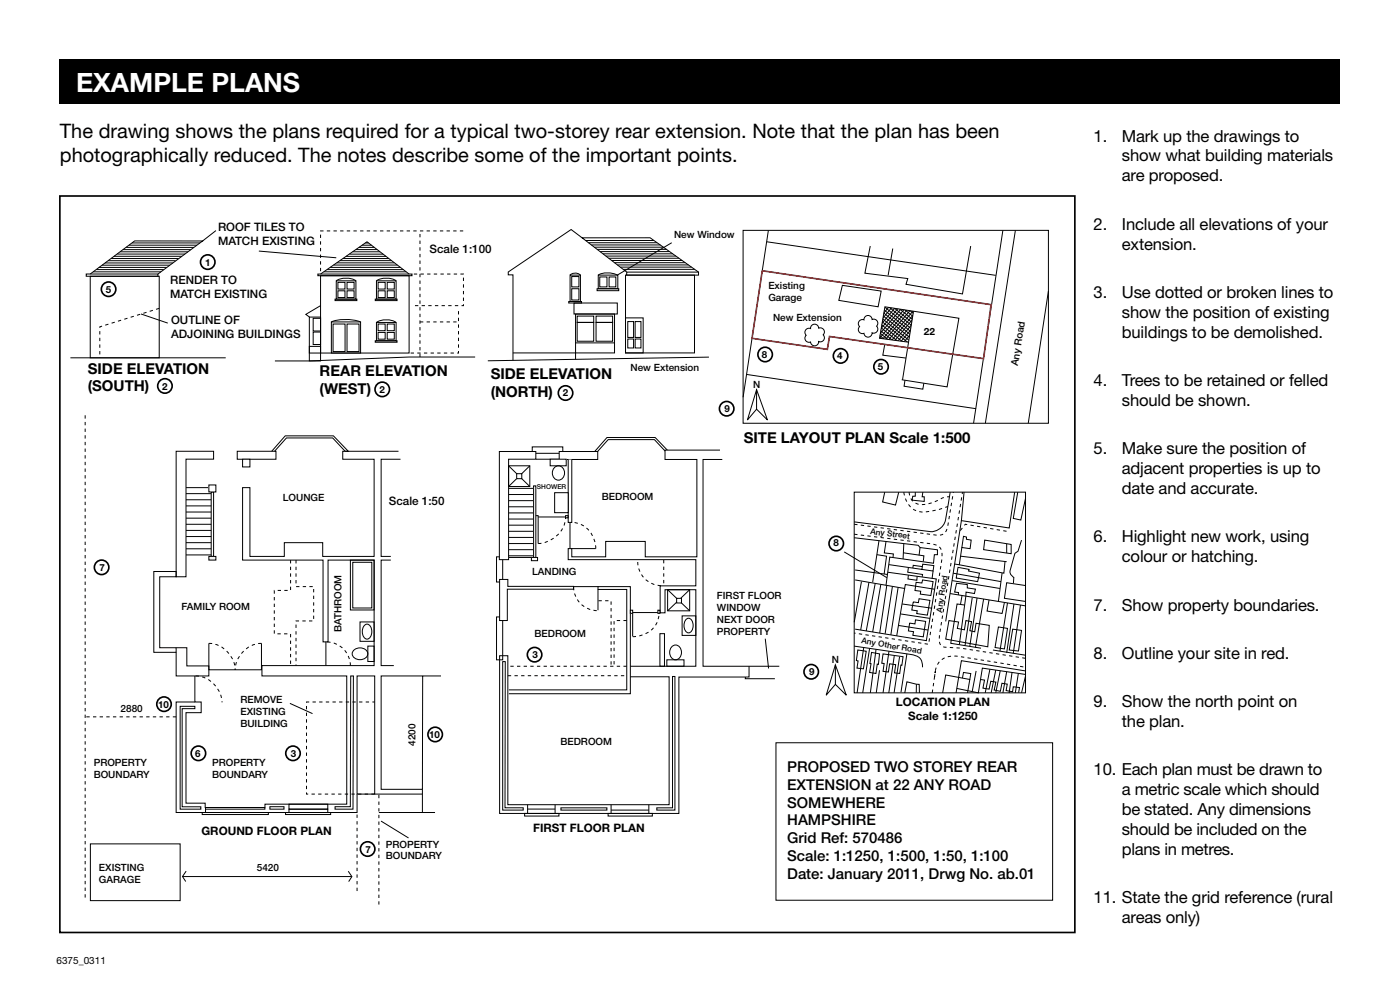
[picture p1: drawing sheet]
<svg xmlns="http://www.w3.org/2000/svg" width="297mm" height="210mm" viewBox="0 0 297 210" stroke-linecap="round" stroke-linejoin="round" font-family="sans-serif">
<path d="M12.7 12.7h271.6v9.3h-271.6z" fill="#000"/>
<g fill="none" stroke="#000" stroke-width=".21">
<path d="M37.4 95.7h7.9v1.7h-5.8v24.9h-2.1zM39.5 103.4h4.8M39.5 104.7h5.3M39.5 106h5.3M39.5 107.3h5.3M39.5 108.6h5.3M39.5 109.9h5.3M39.5 111.2h5.3M39.5 112.5h5.3M39.5 113.8h5.3M39.5 115.1h5.3M39.5 116.4h5.3"/>
<path d="M39.5 117.7h5.3M44.8 104.4h.5v13.6h-.5zM32.6 121.2h4.8v1.1h-3.5v15.1h3.5v1h-4.8zM37.4 137.4h2.2v3.9h4.7v2.1h-6.9v-5"/>
</g>
<path d="M44.3 118h1.5v.8h-1.5z" fill="#f1f1f2"/>
<path d="M44.3 118h1.5v.8h-1.5z" fill="none" stroke="#000" stroke-width=".21"/>
<path d="M44.3 102.9h1.5v1.5h-1.5z" fill="#fff"/>
<path d="M44.3 102.9h1.5v1.5h-1.5z" fill="none" stroke="#000" stroke-width=".21"/>
<path d="M50.3 95.7h8.2v1.7h-8.2z" fill="#fff"/>
<path d="M50.3 95.7h8.2v1.7h-8.2z" fill="none" stroke="#000" stroke-width=".21"/>
<path d="M51.5 97.4h1.5v1.6h-1.5z" fill="#fff"/>
<g fill="none" stroke="#000" stroke-width=".21">
<path d="M51.5 97.4h1.5v1.6h-1.5zM57.6 95.7l2.9-3.2h10.2l3.2 3.2h-.7l-2.6-2.8h-9.8l-2.6 2.8M84.5 95.7h-11.8v1.7h6.7v20.6h-10.9v-2.9h-8.2v2.9h-7.3v-14.6h-1.5v15.4h17v17.4h1.1v-17.4h9.8v22.4h-23.8v2.2h18v27.2h-17.4v.7h-12.7v-.9h-4v-19.2h3.2v-2.3h-1.4v-5.5M85 97.4h-4.1v20.6h2M112.9 94.8h6.5v1.4h-6.5zM125.9 96.1l2.9-3.3h10.2l3.1 3.3h-.6l-2.7-2.8h-9.8l-2.5 2.8M74.3 118.8h5.1v10.6h-5.1zM74.8 119.3h4.1v9.7h-4.1zM82.9 118.8h-2v22.4h2.6M105.3 118.1h1.3v5.4h-1.3zM44.3 136.5v5.6h11.2v-5.6M69.1 136.1v5.1"/>
<path d="M75 137.9a1.79 1.79 0 0 1 3 .8 1.73 1.73 0 0 1-1.6 1.2 1.73 1.73 0 0 1-1.7-1.2zM76.4 131.9h3v4.1h-3zM77.3 132.7a.92 .92 0 0 1 1-.2 .92 .92 0 0 1 .5 1 1.61 1.61 0 0 1-.9 2.1 1.84 1.84 0 0 1-.6-2.9zM78 137h1.4v3.3h-1.4zM38.2 149.8h3.1v.5h-2.7v20.8h4v.5h-4.4zM41.3 148.9h-3.9v23.5h6.2v-1.1M74.4 143.4h.6l-.1 28.2h-3.8v-.5h3.2zM75.7 143.4h3.8v25h-3.8zM89.7 143.4l-.1 24h-8.7v-24h12.7M19.2 179h19v12h-19zM42.9 172.4h14v.4h-14zM43.6 172.4h17.7"/>
<path d="M56.2 171.3v.3h-12.6M57.3 171.1h3v.5h-3zM60.6 172.4h9.5v.4h-9.5zM61.3 170.6h8.2v1h-8.2zM61.3 171.6h8.2v.8h-8.2zM75.7 168.4v4h-6.2M79.5 168.4h10.1M80.4 172.4h11.9M89.6 167.4v5M38.8 185.9h35.8M39.5 184.8l-.8 1.1 .7 1.1M73.9 184.8l.8 1.1-.7 1.1"/>
</g>
<path d="M18.1 88.1v102.9M61.6 118.8v6.4h-3.4v9.2h3.4v6.8M62.8 118.8v5.6h3.7v7.3h-3.7v9.5M44.3 136.5a5.9 5.9 0 0 1 5.6 5.6M55.5 136.5a5.9 5.9 0 0 0-5.6 5.6M37.4 152.1h-19.3M41.5 143.4a5.9 5.9 0 0 1 5.6 5.6M74.3 141.2a5.1 5.1 0 0 0-5.2-5M75.7 172.8v16.9M79.5 168.4h-14.5v-19.5h14.5M80.4 168.6v23.3" fill="none" stroke="#000" stroke-width=".21" stroke-dasharray=".7 .7 .7 .7 .7 .7" stroke-linecap="butt"/>
<path d="M105.9 95.8h7.8v1.6h-5.8v21.3h-2z" fill="#fff"/>
<path d="M105.9 95.8h7.8v1.6h-5.8v21.3h-2z" fill="none" stroke="#000" stroke-width=".21"/>
<path d="M118.6 95.8h8.2v1.7h-8.2z" fill="#fff"/>
<path d="M118.6 95.8h8.2v1.7h-8.2z" fill="none" stroke="#000" stroke-width=".21"/>
<path d="M113.7 97.4h4.9z" fill="#fff"/>
<path d="M113.7 97.4h4.9" fill="none" stroke="#000" stroke-width=".21"/>
<g fill="#fff" stroke="#000" stroke-width=".21">
<path d="M120.5 97.5h.8v13.3h-.8z"/>
<path d="M141.1 95.5v2h6.7v20.6h-10.9v-3.3h-8.4v3.3h-7.2v-1.7h-.8v2.3h27.1v5.6h-7.6v5.7h1.1v-4.9h6.5v16.2h-13.9l19-45.8z"/>
</g>
<path d="M153.2 97.5h-4.1v43.8h16.2M105.3 130.9h1.3v9.1h-1.3z" fill="none" stroke="#000" stroke-width=".21"/>
<path d="M106 122.9h1.7v1.5h14v.6h-14.1v6.6h-1.6z" fill="#fff"/>
<g fill="none" stroke="#000" stroke-width=".21">
<path d="M106 122.9h1.7v1.5h14v.6h-14.1v6.6h-1.6zM140 134.4h1v6.9h-1zM141.5 140h3.6v1.3h-3.6zM141.6 125.1h4.7v4.5h-4.7zM141.6 125.1l4.7 4.5M142.6 137.1a1.25 1.25 0 0 1 1.4-.1 1.25 1.25 0 0 1 .6 1.4 1.29 1.29 0 0 1-1.3 1.6 1.29 1.29 0 0 1-1.2-1.6v-.5zM144.7 130.6h2.9v4.2h-2.9zM145.5 131.4a.88 .88 0 0 1 1-.1 .88 .88 0 0 1 .5 .9 1.58 1.58 0 0 1-.9 2 1.81 1.81 0 0 1-.6-2.8zM146.1 125.1h.2l-4.7 4.5M162.3 135.5l.7 6.3M106.6 140.3h.6l-.1 31h3.9v.5h-4.4zM108 146.3h25v-21.3h-6.1v-.6h6.8v22.8h-25.7"/>
<path d="M142.7 143.5h.5v28.3h-3.9v-.4h3.4zM158.1 143.6v.4h6.3M158.9 141.3v2.3h-14.9v28.9h-38v-33.4h1.7v31.6h34.3v-27.1h-8.3M111.9 170.7v1.8M111.9 171.6h5.9M117.8 170.7v1.8M119 171.4h9.8v.4h-9.8zM129.6 170.7v1.8M129.6 171.8h8M137.6 170.7v1.8"/>
</g>
<path d="M143.5 126.9h1.1v1h-1.1z" fill="#fff"/>
<path d="M143.5 126.9h1.1v1h-1.1z" fill="none" stroke="#000" stroke-width=".21"/>
<path d="M133.7 129.4h.5v.7h-.5z" fill="#fff"/>
<path d="M133.7 129.4h.5v.7h-.5z" fill="none" stroke="#000" stroke-width=".21"/>
<path d="M139.6 129.4h.4v.7h-.4z" fill="#fff"/>
<path d="M139.6 129.4h.4v.7h-.4z" fill="none" stroke="#000" stroke-width=".21"/>
<path d="M134.2 129.9h5.4z" fill="#fff"/>
<path d="M134.2 129.9h5.4" fill="none" stroke="#000" stroke-width=".21"/>
<path d="M134.2 130.1v4.9z" fill="#fff"/>
<path d="M107.9 98.8h4.5v4.4h-4.5zM107.9 98.8l4.5 4.4M112.4 98.8l-4.5 4.4M121.7 124.4h5.2M126.9 125v4.4M134.2 130.1v4.9M111.3 172.5h7.3v.6h-7.3zM129 172.5h9.4v.6h-9.4z" fill="none" stroke="#000" stroke-width=".21"/>
<path d="M127 127.4h2.6v13.8M133 131.6h-2.7v9.6M107.7 143.3h25.3M133 141.3h-25.3" fill="none" stroke="#000" stroke-width=".21" stroke-dasharray=".7 .7 .7 .7 .7 .7" stroke-linecap="butt"/>
<path d="M109.6 100.5h1.1v1h-1.1z" fill="#fff"/>
<path d="M109.6 100.5h1.1v1h-1.1z" fill="none" stroke="#000" stroke-width=".21"/>
<path d="M116.7 97.4h3.4v1.4h-3.4z" fill="#fff"/>
<path d="M116.7 97.4h3.4v1.4h-3.4z" fill="none" stroke="#000" stroke-width=".21"/>
<path d="M117.7 104.5h2.8v4.2h-2.8z" fill="#fff"/>
<g fill="none" stroke="#000" stroke-width=".21">
<path d="M117.7 99.1a1.36 1.36 0 0 1 1.7 .1 1.36 1.36 0 0 1 .3 1.6 1.29 1.29 0 0 1-1.5 1 1.29 1.29 0 0 1-1-1.5v-.5zM107.9 103.6h5.3M107.9 104.9h5.3M107.9 106.2h5.3M107.9 107.5h5.3M107.9 108.8h5.3M107.9 110.1h5.3M107.9 111.4h5.3M107.9 112.7h5.3M107.9 114h5.3M107.9 115.3h5.3M107.9 116.6h5.3"/>
<path d="M107.9 117.9h5.3M117.7 104.5h2.8v4.2h-2.8z"/>
</g>
<path d="M135.3 119.2a5.1 5.1 0 0 0 5.2 5M140.8 118.8v5.5M121.7 124.5a5.1 5.1 0 0 0 5.2 5M134.2 135.1a5.2 5.2 0 0 0 5.6-4.9" fill="none" stroke="#000" stroke-width=".21" stroke-dasharray=".7 .7 .7 .7 .7 .7" stroke-linecap="butt"/>
<path d="M113.2 103.1h.5v15.1h-.5z" fill="#fff"/>
<path d="M113.2 103.1h.5v15.1h-.5z" fill="none" stroke="#000" stroke-width=".21"/>
<path d="M112.7 118.2h1.3v.7h-1.3z" fill="#fff"/>
<path d="M112.7 118.2h1.3v.7h-1.3z" fill="none" stroke="#000" stroke-width=".21"/>
<path d="M107.9 118.2h4.8z" fill="#fff"/>
<g fill="none" stroke="#000" stroke-width=".21">
<path d="M18.3 58.1h15.2v.5h-15.2zM19.1 58.6h14.7v17.3h-14.7zM19.1 58.1l9.5-7h14.4l-9.5 7M19.8 57.7h14.3M20.4 57.2h14.3M21 56.7h14.4M21.7 56.2h14.4M22.3 55.8h14.4M22.9 55.3h14.3M23.6 54.8h14.3M24.2 54.4h14.4M24.9 53.9h14.4"/>
<path d="M25.5 53.4h14.4M26.1 53h14.4M26.8 52.5h14.4M27.4 52h14.4M28 51.5h14.4M45.8 48.9l-2.9 2.3M54.9 53.3l16.4 1.4M67.4 58.1h20v.4h-20zM68 58.5h18.8v16.4h-18.8zM68 58.1l9.9-6.8 8.9 6.8M68.7 57.7h17.5M69.4 57.2h16.2"/>
<path d="M70 56.7h14.9M70.8 56.2h13.5M71.3 59.6a4.1 4.1 0 0 1 4.2 0M71.3 59.6h4.2v3.9h-4.2zM71.4 55.8h12.2M71.7 59.9h1.5v1.4h-1.5zM72.1 55.3h11M72.7 54.8h9.8M73.4 54.4h8.5M73.6 59.9h1.5v1.4h-1.5zM74.1 53.9h7.2M74.8 53.4h5.8"/>
<path d="M75.5 52.9h4.5M76.1 52.5h3.3M76.8 52h2M77.5 51.5h.7M79.9 59.6a4.1 4.1 0 0 1 4.1 0M79.9 59.6h4.1v3.9h-4.1zM80.2 59.9h1.5v1.4h-1.5zM82.1 59.9h1.5v1.4h-1.5zM120.9 58.4a1.61 1.61 0 0 1 2.2 0M120.9 58.4h2.2v5.6h-2.2zM121.3 58.7h1.5v2.2h-1.5zM123.5 50.4l-2.3-1.7-13.4 9v.6h1v18.1"/>
<path d="M124.2 51h14.5M124.8 51.5h14.6M125.5 52h14.6M126.1 52.4h14.6M126.7 52.9h14.7M126.9 58.4h4.2v2.8h-4.2zM127.2 58.7h1.6v2.2h-1.6zM127.3 53.4h14.7M127.9 53.8h14.8M128.5 54.3h14.9M129.1 54.8h14.9M129.2 58.7h1.4v2.2h-1.4z"/>
<path d="M129.8 55.3h14.9M130.4 55.7h15M131 56.2h15.1M131.6 56.7h15.1M132.2 57.1h15.2M132.7 58.4h14.6v16.5h-14.6zM133 57.7h15.2v.7h-15.3zM133 57.7l-9.5-7.3h14.4l10.3 7.3M142.5 51.5l-11.5 6.9a4.5 4.5 0 0 0-4.1 0M157.6 48.9h64.8v40.9h-64.8zM161.7 57.4l48.6 7.2M162.6 51.3l48.6 7.1"/>
<path d="M163 48.9l-5.4 35.4M184.6 52.2l-1.1 5.8 9.1 1.1-.4 1.2 12 2.1 1.7-10.2M189.4 52.7l-1 5.7M212.8 48.9l-6.3 40.9M215.4 48.9l-6.4 40.9M14.9 75.9h33M29.9 66.6l5.7 1.9M65.6 67.3h2.4v9.3h-2.4zM65.6 73.5h2.4v1.4h-2.4zM66.4 67.5h1.6v2.7h-1.6zM66.4 70.4h1.6v2.7h-1.6zM68 64.8l-3.1 1.9 .8 .6"/>
<path d="M70.3 68.3h6.2v6.6h-6.2zM70.3 68.3a9.5 9.5 0 0 1 6.2 0M70.7 68.7h2.5v5.9h-2.5zM71.1 63.5h4.6v.3h-4.6zM71.7 61.7h1.5v1.4h-1.5zM73.6 68.7h2.6v5.9h-2.6zM73.6 61.7h1.5v1.4h-1.5zM79.6 63.5h4.6v.3h-4.6zM79.6 72.3h4.6v.3h-4.6zM79.9 68.4a4.1 4.1 0 0 1 4.1 0M79.9 68.4h4.1v3.9h-4.1zM80.2 61.7h1.5v1.4h-1.5z"/>
<path d="M80.2 68.7h1.5v1.4h-1.5zM80.2 70.5h1.5v1.4h-1.5zM82.1 61.7h1.5v1.4h-1.5zM82.1 68.7h1.5v1.4h-1.5zM82.1 70.5h1.5v1.4h-1.5zM100.8 75.7h-14l-21.2 .9h-7.3M108.8 74.9h13.3v1.3M120.7 64h2.7v.3h-2.7zM121.3 61.2h1.5v2.4h-1.5zM121.8 64.3h9.2v2.3h-9.2zM122.1 66.6h8.3v8.3h-8.3zM122.1 72.7h8.3"/>
<path d="M122.4 67h3.6v1.4h-3.6zM122.4 68.4h3.6v4h-3.6zM126.4 67h3.6v1.4h-3.6zM126.4 68.4h3.6v4h-3.6zM126.7 61.2h4.6v.5h-4.6zM132.7 67.4h3.7v7.5h-3.7zM133.2 68.2h1.2v3.4h-1.2zM133.2 71.9h1.2v1.9h-1.2zM134.7 68.2h1.3v3.4h-1.3zM134.7 71.9h1.3v1.9h-1.3zM150.4 75.8l-46.9 .7M158.4 79.4l48.7 7.3"/>
<path d="M159.5 71.8l16 2.3 .5-2.7 32.7 4.7M171 69.9l.6-.3 .4 .1a.86 .86 0 0 1 .8-.9 .86 .86 0 0 1 .9 .8 .86 .86 0 0 1 1 .3 .86 .86 0 0 1-.1 1.1 .86 .86 0 0 1 .1 1.1 .86 .86 0 0 1-1 .3 .86 .86 0 0 1-.8 1 .86 .86 0 0 1-.9-.9 .86 .86 0 0 1-1.1-.3 .86 .86 0 0 1 .1-1.1l-.1-.2a.86 .86 0 0 1 .1-1zM178.7 60.5l8.2 1.2-.6 3.4-8.4-1.4zM182.3 68l.6-.2 .4 .1a.86 .86 0 0 1 .8-1 .86 .86 0 0 1 .9 .9 .86 .86 0 0 1 1.1 .3 .86 .86 0 0 1-.1 1.1 .86 .86 0 0 1 .1 1.1 .86 .86 0 0 1-1.1 .3 .86 .86 0 0 1-.8 .9 .86 .86 0 0 1-.9-.8 .86 .86 0 0 1-1.1-.3 .86 .86 0 0 1 .2-1.1l-.2-.2a.86 .86 0 0 1 .1-1.1zM186.5 68.4l2.9-3.4 4.4 3.7M186.5 67l6.3 5.2M186.5 67.7l6 4.9M186.5 68.5l5.1 4.1M186.5 69.2l4.3 3.4M186.5 69.9l3.4 2.7M186.5 70.5l2.6 2.1M186.5 71.1l1.9 1.5"/>
<path d="M186.7 66.5l6.5 5.2M187 66l6.5 5.3M187.4 65.6l6.4 5.2M187.7 73.1l-.4 2.2 4.9 .7M187.7 65.2l6.1 5M188.5 65l5.3 4.4M188.7 65l-2.2 2.6M190.1 65l-3.6 4.3M190.2 65l3.6 3M190.8 65l-4.3 5.2M191.1 65l2.7 2.2M191.6 65l-5.1 6"/>
<path d="M192 65l1.8 1.5M192.3 65l-5.8 6.8M192.7 72.6l-6.1-.8 1.1-6.7 15.7 2.4-2.5 14.6-9.6-1.5M192.9 65.2l-5.8 7M193.3 65.6l-5.9 6.9M193.8 65.9l-5.8 6.7M193.8 66l-2.3 14.6M193.8 66.7l-5 5.9M193.8 67.5l-4.3 5.1M193.8 68.4l-3.6 4.2M193.8 69.2l-2.8 3.4M193.8 70.1l-2.1 2.5"/>
<path d="M222.4 61.7l-4.3 28.1M160.5 82.7l2.3 6.4-2.3-2.3-1.9 2.3zM160.5 82.7v4.1M192 80.7l-.2 1.2 4 .7 .2-1.3M107.9 118.2h4.8M113.7 109.4h.5v5.9M114.2 109.7h5.8M120 109.4h.5v.4h-.5zM120.9 110.8v5.6M121.3 116.4h5.1M179.1 117.1l9 5.4M181.2 114.1l13.6 1.6 .4 .4 3.7 .5v1.1h-.7l-.2 1.8-9.2-1.3-.8 6"/>
<path d="M181.2 104.4h36.4v42.6h-36.4zM186 117.7l2.1 .3-.5 3.8M186.5 114.7l-1.4 8.8M187.7 104.4l-.5 2.1 2.8 .6 .7-2.7M188 114.9l-.4 2.4 1.9 .2-.1 .8M188.6 119.8l9.3 1.3 .2-1.1-2.3-.3-.2 1.1M191.6 117.3l4.4 .6-.1 1.2M191.7 115.3l-.1 3.3M194.2 104.4v.9h-.6l-.1 .8 2.6 .3v-1h-.5l.2-1M195.2 116.1l-.2 1.7M201.6 104.4l-.7 4.1a5.1 5.1 0 0 1-1.4 3.6 3.1 3.1 0 0 1-2 .7l-16.3-2.1M203.8 118l9.8 1.1"/>
<path d="M204 110.4l-3.4 21.4M204.1 116.1l1.7 .3 .2-1.8-1-.2v-.5l-.6-.1-.9 6-1-.2M204.5 104.4l-.5 6 10.1 1.6 1.2-7.6M208.9 114.6l5.6 .9v2l-5.8-.9zM213.2 119.1l-.2 2.5-9.5-1.8M213.6 115.3v2M215.9 104.4l-.9 5.6 1.6 .3 1-4.6M216.7 114.6l-.7 2.3-.7 .5-1 3.6a1.37 1.37 0 0 0 .8 1.5l-.1 1.2M181.2 137.1l11.7 1.7a2.8 2.8 0 0 1 2.6 1.5l.2 1.2M181.4 123l10.5 1.8-1.7 10.1M181.4 120.9l6.9 1M182 137.9l1.8 .2-.6 3.8-1.4-.2 .2-1.5-.3-.1z"/>
<path d="M182.8 123.4l-1.6 8.6M183.2 137.4l-1.4 9.6M184.3 123.5l-1.7 10.1M184.5 137.5l-1.5 9.5M184.9 138.4l1.7 .3-.3 2.2h-.2l-.3 2-1.3-.3 .3-1.8-.3-.1zM185.7 123.8l-1.9 10M185.8 137.7l-1.2 9.3M186.9 124l-1.8 10.1M187.3 138.7l4.3 .6-.3 1.8h-.2l-.2 1.8-1.1-.2 .2-1.7-1.3-.2-.2 1.8-1.2-.2 .3-1.7h-.5zM188.1 124.2l-1.5 10.1M188.3 121.4l10.3 1.4-2.1 13.1-15.1-2.4M188.6 138.1l-1.3 8.9"/>
<path d="M189.3 124.4l-1.5 10M189.7 139.2l-1.2 7.8M190.5 124.6l-1.5 10.1M190.6 132.7l6.3 .9M190.8 139.3l-1.1 7.6M191.1 130.2l6.2 1M191.4 128.1l6.3 .9M191.9 124.8l.2-.8 6.2 1M192.4 138.7l-1.3 8.1M192.7 122l-.1 .8 1.9 .3 .1-.9M192.7 120.4l-.1 1 3.1 .5-.1 .5M192.9 132.2l1.2 .1 .1-.8 2.2 .3-.5 3.3-2.3-.3 .2-.8-1.1-.2 .3-1.6"/>
<path d="M193.7 127.7l1.1 .1 .2-.8 2.3 .4-.6 3.1-2.2-.4 .1-.5-1.2-.2 .3-1.7M194.3 123.5l1.3 .2 .1-.7 2.2 .4-.4 2.9-2.3-.3 .1-.6-1.2-.1zM195.7 120.2l-2-.3-.1 .6M197.9 121.1l-.2 1.6M201.3 131.6l2.1 .3-.3 1.4 1.5 .3 .3-2 1.2 .3-.4 1.9 1.1 .2 .3-1.8 2.8 .5-.3 4.5-9-1.6zM201.5 125.9l16.1 2.6M202 123.2l10.1 1.6M202.2 121.6l10.1 1.8M202.8 122.6l4.6 .8 .4-1.8-2.3-.5 .1-.3-2.4-.5-.4 2.4M203.3 126.2v-.5l-.8-.1 .4-1.9 2.3 .3v.7l1.7 .3-.2 .9-1.8-.3-1.4 11.2M204.1 126.3l-.3 1.8M204.6 128.3l-1.6-.2-1.3 8.4 6.4 1"/>
<path d="M206.2 126.8l-1.5 10.1M207.3 126.8l-1.6 10.3M208.7 127.1l-1.8 10.3M209.8 127.3l-.4 2.3 3.2 .5 .5-2.3M210.6 137.9l7 1.1M211.8 133l1.9 .3-.6 4.3-2-.2zM212.6 121.5l-.8 6.1M213.7 127.9l-1.6 10.2M214.8 133.5l1.9 .2-.6 4.4-2-.2zM215.1 128.1l-1.5 10.4M216.5 128.3l-1.5 10.3M217.6 124.2l-4-.6-.5 3.3 4.5 .7"/>
<path d="M61.5 149.2l4.8 2.2M164.6 157.6h58.7v33.4h-58.7zM177.2 141l2.3 6.5-2.3-2.3-1.9 2.3zM177.2 141v4.2M186.6 142.2l-.7 4.8M194.4 145.1v1.9M195.1 147l-.1-1.8-2.6-.6-.5 2.4M204.2 143.8l.2-1.2 1.5 .3-.2 1.2M205.2 147l.5-2.9-5.1-.9-.6 3.8M207.1 142.3l-.9 4.4M208 144.1l.9 .2-.4 1.7 1.3 .2 .4-1.7 1.1 .2-.4 1.7 1.3 .2 .4-1.7 1.1 .2-.3 1.4 1.4 .2 .2-1 1.3 .1-.2 1.1M210 142l-1 5"/>
<path d="M211.2 142.1l-.9 4.9M212.2 142.3l-1 4.7M213.6 142.5l-.8 4.5M214.7 142.6l-.6 4.4M216 142.8l-.6 4.2M217.6 143.1l-9.2-1.4-.8 5.3-4.6-1M217.6 143.4l-.9 3.6M217.6 142.3l-13.6-2.2-1.2 6.9M80.8 174.2l5.9 3.5"/>
</g>
<g fill="none" stroke="#000" stroke-width=".21" stroke-dasharray=".7 .7 .7 .7 .7 .7" stroke-linecap="butt">
<path d="M68 57.5v-8.5h30.3M87.8 58.1h10.5v6.7h-10.9M33.8 65.4l-12.6 3.9v6.6M87.1 74.9h10.2v-9.5M89.1 75.7v-26.3M89.1 68.3h8.2M114.2 115.3a6.1 6.1 0 0 0 5.8-5.6M126.4 116.4a5.4 5.4 0 0 0-5.1-5.6M181.2 111.2l17.3 2.3a1.91 1.91 0 0 0 2.5-1.6l1.3-7.5M181.2 113.3l16 2a2.32 2.32 0 0 1 2.7 2.7l-2.9 18.7-15.8-2.4M191.7 104.4a4.4 4.4 0 0 0 5.9 4l1.9-.4 1.6-.6M192.9 104.4a2.65 2.65 0 0 0 3 2.6l2-.4 2.4-1.1 1.1-.1"/>
<path d="M203.7 112.5l1.1-1.3 9.3 1.6M217.6 139.6l-13.9-2.1-2-.1a3.5 3.5 0 0 1-2.1-.5 4.5 4.5 0 0 1-.1-3.3l4.7-29.2M197.8 147l.6-4.6-.1 1a3.9 3.9 0 0 1 3.4-4.2 76.8 76.8 0 0 1 11.3 1.6l4.6 .7"/>
</g>
<path d="M161.7 57.4l48.6 7.2-1.6 11.5-32.7-4.7-.5 2.7-16-2.3z" fill="none" stroke="#ed1d24" stroke-width=".35"/>
<g fill="none" stroke="#000" stroke-width=".35">
<path d="M12.7 41.6h215.3v156.2h-215.3z"/>
<circle cx="44.1" cy="55.6" r="1.54"/>
<circle cx="23" cy="61.3" r="1.54"/>
<circle cx="162.3" cy="75.2" r="1.54"/>
<circle cx="178.3" cy="75.5" r="1.54"/>
<circle cx="186.9" cy="77.8" r="1.54"/>
<circle cx="35" cy="81.9" r="1.54"/>
<circle cx="81.1" cy="82.6" r="1.54"/>
<circle cx="120" cy="83.4" r="1.54"/>
<circle cx="154.2" cy="86.7" r="1.54"/>
<circle cx="177.4" cy="115.3" r="1.54"/>
<circle cx="21.6" cy="120.3" r="1.54"/>
<circle cx="113.4" cy="138.9" r="1.54"/>
<circle cx="34.8" cy="149.4" r="1.54"/>
<circle cx="42.1" cy="159.8" r="1.54"/>
<circle cx="62.2" cy="159.8" r="1.54"/>
<circle cx="92.3" cy="155.8" r="1.54"/>
<circle cx="172.1" cy="142.5" r="1.54"/>
<circle cx="78" cy="180.1" r="1.54"/>
</g>
<text font-size="5.6" fill="#fff" x="16.1" y="19.6">EXAMPLE PLANS</text>
<g font-size="4.2">
<text x="12.7" y="29.3">The drawing shows the plans required for a typical two-storey rear extension. Note that the plan has been</text>
<text x="12.7" y="34.4">photographically reduced. The notes describe some of the important points.</text>
</g>
<g font-size="3.5">
<text x="232" y="30">1.</text>
<text x="238" y="30">Mark up the drawings to</text>
<text x="238" y="34.3">show what building materials</text>
<text x="238" y="38.5">are proposed.</text>
<text x="232" y="48.7">2.</text>
<text x="238" y="48.7">Include all elevations of your</text>
<text x="238" y="53">extension.</text>
<text x="232" y="63.2">3.</text>
<text x="238" y="63.2">Use dotted or broken lines to</text>
<text x="238" y="67.4">show the position of existing</text>
<text x="238" y="71.7">buildings to be demolished.</text>
<text x="232" y="81.9">4.</text>
<text x="238" y="81.9">Trees to be retained or felled</text>
<text x="238" y="86.1">should be shown.</text>
<text x="232" y="96.4">5.</text>
<text x="238" y="96.4">Make sure the position of</text>
<text x="238" y="100.6">adjacent properties is up to</text>
<text x="238" y="104.8">date and accurate.</text>
<text x="232" y="115.1">6.</text>
<text x="238" y="115.1">Highlight new work, using</text>
<text x="238" y="119.3">colour or hatching.</text>
<text x="232" y="129.5">7.</text>
<text x="238" y="129.5">Show property boundaries.</text>
<text x="232" y="139.8">8.</text>
<text x="238" y="139.8">Outline your site in red.</text>
<text x="232" y="150">9.</text>
<text x="238" y="150">Show the north point on</text>
<text x="238" y="154.2">the plan.</text>
<text x="232" y="164.5">10. Each plan must be drawn to</text>
<text x="238" y="168.7">a metric scale which should</text>
<text x="238" y="172.9">be stated. Any dimensions</text>
<text x="238" y="177.2">should be included on the</text>
<text x="238" y="181.4">plans in metres.</text>
<text x="232" y="191.6">11. State the grid reference (rural</text>
<text x="238" y="195.9">areas only)</text>
</g>
<g font-size="3.2">
<text x="18.6" y="79.2">SIDE ELEVATION</text>
<text x="18.6" y="83">(SOUTH)</text>
<text x="67.8" y="79.9">REAR ELEVATION</text>
<text x="67.8" y="83.7">(WEST)</text>
<text x="104.1" y="80.5">SIDE ELEVATION</text>
<text x="104.1" y="84.3">(NORTH)</text>
<text x="157.8" y="94">SITE LAYOUT PLAN Scale 1:500</text>
<text x="167" y="163.7">PROPOSED TWO STOREY REAR</text>
<text x="167" y="167.5">EXTENSION at 22 ANY ROAD</text>
<text x="167" y="171.3">SOMEWHERE</text>
<text x="167" y="175.1">HAMPSHIRE</text>
<text x="167" y="178.9">Grid Ref: 570486</text>
<text x="167" y="182.7">Scale: 1:1250, 1:500, 1:50, 1:100</text>
<text x="167" y="186.5">Date: January 2011, Drwg No. ab.01</text>
</g>
<g font-size="2.5">
<text x="46.3" y="48.9">ROOF TILES TO</text>
<text x="46.3" y="51.9">MATCH EXISTING</text>
<text x="91.1" y="53.7">Scale 1:100</text>
<text x="36.1" y="60.3">RENDER TO</text>
<text x="36.1" y="63.3">MATCH EXISTING</text>
<text x="36.3" y="68.8">OUTLINE OF</text>
<text x="36.3" y="71.8">ADJOINING BUILDINGS</text>
<text x="82.5" y="107.2">Scale 1:50</text>
<text x="190" y="149.7">LOCATION PLAN</text>
<text x="192.7" y="152.7">Scale 1:1250</text>
<text x="42.7" y="177">GROUND FLOOR PLAN</text>
<text x="113.1" y="176.5">FIRST FLOOR PLAN</text>
</g>
<g font-size="2.1">
<text x="143" y="50.5">New Window</text>
<text x="43.5" y="56.4">1</text>
<text x="22.5" y="62.2">5</text>
<text x="163" y="61.4">Existing</text>
<text x="163" y="63.9">Garage</text>
<text x="164" y="68.1">New Extension</text>
<text x="196" y="71.1">22</text>
<text x="161.6" y="76">8</text>
<text x="177.6" y="76.3">4</text>
<text x="216" y="77.7" transform="rotate(-81 216 77.7)">Any Road</text>
<text x="34.4" y="82.6">2</text>
<text x="80.5" y="83.4">2</text>
<text x="119.4" y="84">2</text>
<text x="133.8" y="78.6">New Extension</text>
<text x="159.7" y="82.3">N</text>
<text x="186.2" y="78.6">5</text>
<text x="153.7" y="87.5">9</text>
<text x="60" y="106.2">LOUNGE</text>
<text x="127.7" y="106">BEDROOM</text>
<text x="176.8" y="115.9">8</text>
<text x="21.1" y="121.1">7</text>
<text x="112.9" y="122">LANDING</text>
<text x="38.5" y="129.4">FAMILY ROOM</text>
<text x="152.1" y="127.1">FIRST FLOOR</text>
<text x="152.1" y="129.7">WINDOW</text>
<text x="72.4" y="134" transform="rotate(-90 72.4 134)">BATHROOM</text>
<text x="113.4" y="135.1">BEDROOM</text>
<text x="152.1" y="132.2">NEXT DOOR</text>
<text x="152.1" y="134.8">PROPERTY</text>
<text x="113" y="139.6">3</text>
<text x="171.7" y="143.3">9</text>
<text x="176.5" y="140.6">N</text>
<text x="51" y="149.1">REMOVE</text>
<text x="25.6" y="151">2880</text>
<text x="33.5" y="150.1">10</text>
<text x="51" y="151.7">EXISTING</text>
<text x="51" y="154.2">BUILDING</text>
<text x="41.4" y="160.6">6</text>
<text x="61.7" y="160.6">3</text>
<text x="88.1" y="158.3" transform="rotate(-90 88.1 158.3)">4200</text>
<text x="91.1" y="156.6">10</text>
<text x="118.9" y="158">BEDROOM</text>
<text x="19.9" y="162.5">PROPERTY</text>
<text x="19.9" y="165.1">BOUNDARY</text>
<text x="45" y="162.5">PROPERTY</text>
<text x="45" y="165.1">BOUNDARY</text>
<text x="81.9" y="179.8">PROPERTY</text>
<text x="21" y="184.8">EXISTING</text>
<text x="54.5" y="184.8">5420</text>
<text x="77.6" y="180.9">7</text>
<text x="81.9" y="182.3">BOUNDARY</text>
<text x="21" y="187.3">GARAGE</text>
<text x="12" y="204.5">6375_0311</text>
</g>
<g font-size="1.8">
<text x="184.6" y="113.3" transform="rotate(7 184.6 113.3)">Any Street</text>
<text x="199.8" y="130" transform="rotate(-81 199.8 130)">Any Road</text>
<text x="182.7" y="136.5" transform="rotate(10 182.7 136.5)">Any Other Road</text>
</g>
<text font-size="1.4" x="113.9" y="103.8">SHOWER</text>
</svg>
